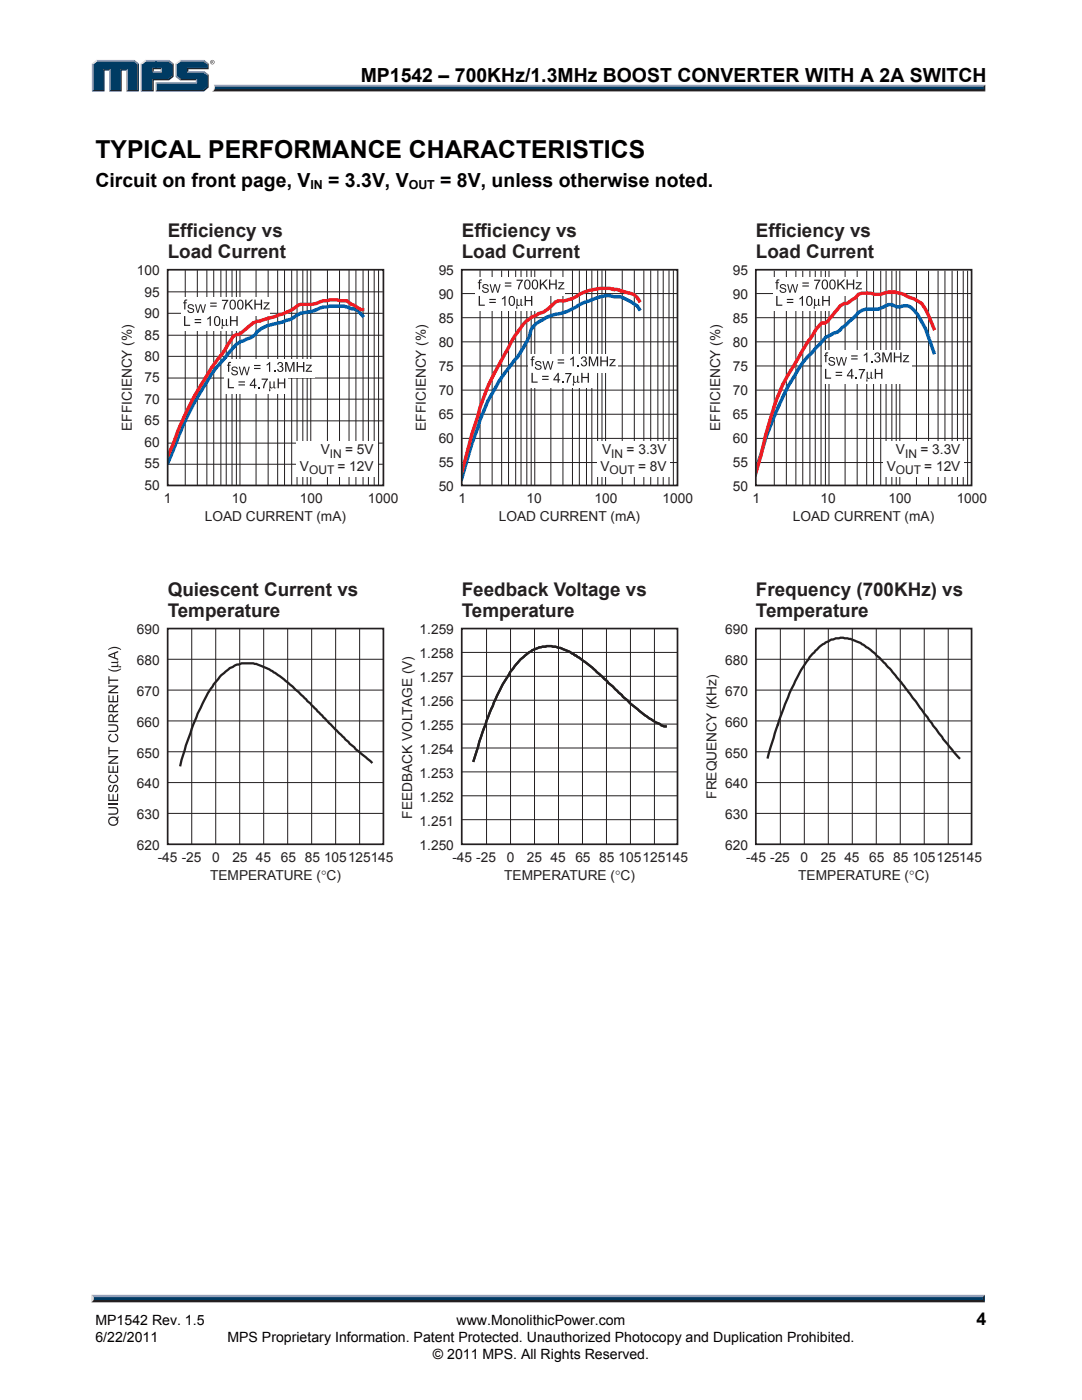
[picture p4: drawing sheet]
<svg xmlns="http://www.w3.org/2000/svg" width="216mm" height="279mm" viewBox="0 0 216 279" stroke-linecap="round" stroke-linejoin="round" font-family="sans-serif">
<path d="M42.7 16.9h153.9l-.4 .7h-153.4z" fill="#94a0b9"/>
<path d="M42.8 17.6h153.4l.4 .6h-154.3l.4-.2z" fill="#231f20"/>
<path d="M196.2 17.3l.4-.4v1.3l-.4-.4z" fill="#001339"/>
<path d="M42.9 17.3h153.3v.5h-153.4z" fill="#003b63"/>
<path d="M42.7 16.9l.2 .5a.79 .79 0 0 1-.6 .8h.1a1.24 1.24 0 0 0 .3-1.3z" fill="#dcddde"/>
<path d="M30.4 14.4l.3-.2h1.3l.3 .2z" fill="#94a0b9"/>
<g fill="#003b63">
<path d="M18.6 12.8l.8-.6h7.2l.8 .6v5.2h-2v-4.2h-1.4v4.2h-2v-4.2h-1.4v4.2h-2z"/>
<path d="M28.3 12.8l.8-.6h2.2v1.4h-.9v.8h1.9v-.8h-1.3v-1.4h2.6l.8 .6v2.3l-.8 .7h-3.2v2.2h-2.1z"/>
<path d="M31.3 16.6h8v-.8h-3.2l-.9-.7v-2.3l.9-.6h4.4l.9 .6v.8h-4.1v.8h3.2l.9 .7v2.2l-.9 .7h-9.2z"/>
</g>
<path d="M35.9 12.1h4.8" fill="none" stroke="#94a0b9" stroke-width=".27"/>
<path d="M35 12.7l.9-.7 .2 .2-.8 .6z" fill="#dcddde"/>
<path d="M35.1 12.7v2.6" fill="none" stroke="#94a0b9" stroke-width=".27"/>
<path d="M35 15.3l.3-.2 .8 .7-.2 .2z" fill="#547194"/>
<path d="M35.9 15.9h3.4" fill="none" stroke="#001339" stroke-width=".27"/>
<g fill="#94a0b9">
<path d="M31 16.4h8.1v-.4l.2-.2v.8h-8z"/>
<path d="M31 16.4l.3 .2v1.4l-.3 .2z"/>
</g>
<path d="M37.3 13.6h4.1v-.8l.2-.1v1.1h-4v.4l-.3 .2z" fill="#001339"/>
<path d="M37.3 14.3h3.4" fill="none" stroke="#94a0b9" stroke-width=".27"/>
<path d="M40.7 14.2l.9 .7-.2 .2-.9-.7z" fill="#547194"/>
<g fill="#001339">
<path d="M31 18.2l.3-.2h9.2l.9-.7v-2.2l.2-.2v2.5l-.9 .8z"/>
<path d="M30.4 15.8h3.2l.8-.7v-2.3l.2-.1v2.6l-.9 .7h-3v2.2h-2.6l.2-.2h2.1z"/>
</g>
<path d="M33.7 12l.9 .7-.2 .1-.8-.6z" fill="#547194"/>
<path d="M29 12.1h4.7" fill="none" stroke="#94a0b9" stroke-width=".27"/>
<path d="M28.1 12.7l.9-.7 .1 .2-.8 .6z" fill="#dcddde"/>
<path d="M28.2 12.7v5.5" fill="none" stroke="#94a0b9" stroke-width=".27"/>
<path d="M32 13.8l.3-.2v.8l-.3-.2z" fill="#94a0b9"/>
<g fill="#001339">
<path d="M30.4 13.6h1.9l-.3 .2h-1.3v.4l-.3 .2z"/>
<path d="M27.4 12.8l.3-.1v5.5h-2.5l.2-.2h2z"/>
</g>
<path d="M26.8 12l.9 .7-.3 .1-.8-.6z" fill="#547194"/>
<path d="M19.2 12.1h7.6" fill="none" stroke="#94a0b9" stroke-width=".27"/>
<path d="M18.3 12.7l.9-.7 .2 .2-.8 .6z" fill="#dcddde"/>
<path d="M18.5 12.7v5.5" fill="none" stroke="#94a0b9" stroke-width=".27"/>
<path d="M20.6 13.8h1.4l-.2 .3h-.9v4.1h-2.6l.3-.2h2z" fill="#001339"/>
<path d="M21.9 13.8v4.4" fill="none" stroke="#94a0b9" stroke-width=".27"/>
<path d="M24 13.8h1.4l-.2 .3h-.9v4.1h-2.5l.2-.2h2z" fill="#001339"/>
<path d="M25.3 13.8v4.4" fill="none" stroke="#94a0b9" stroke-width=".27"/>
<path d="M40.7 12l.9 .7-.2 .1-.9-.6z" fill="#547194"/>
<g fill="#231f20">
<path d="M18.7 259.2h177.4l.4 .7h-178.3z"/>
<path d="M41.9 12.4a.45 .45 0 0 1 .9 0 .45 .45 0 0 1-.9 0zM42 12.4a.37 .37 0 0 0 .7 0 .37 .37 0 0 0-.7 0zM42.2 12.2h.3l.1 .5-.3-.3-.1 .3zM42.3 12.2v.2h.1z"/>
</g>
<path d="M18.3 258.4h178.2l-.4 .8h-177.4z" fill="#94a0b9"/>
<path d="M196.5 258.4v1.5l-.4-.4v-.6z" fill="#001339"/>
<path d="M18.7 258.9h177.4v.6h-177.4z" fill="#003b63"/>
<path d="M18.2 258.4l.5 .5v.5l-.5 .5z" fill="#dcddde"/>
<g fill="none" stroke="#231f20" stroke-width=".2">
<path d="M37 53.9v43M39.4 53.9v43M41.3 53.9v43M42.6 53.9v43M44.1 53.9v43M45.1 53.9v43M46.3 53.9v43M47.2 53.9v43M47.9 53.9v43M51.1 53.9v43M53.5 53.9v43M55.4 53.9v43"/>
<path d="M56.8 53.9v43M58.2 53.9v43M59.3 53.9v43M60.4 53.9v43M61.3 53.9v43M62 53.9v43M65.3 53.9v43M67.7 53.9v43M69.6 53.9v43M71 53.9v43M72.4 53.9v43M73.5 53.9v43"/>
<path d="M74.7 53.9v43M75.5 53.9v43M95.8 53.9v43M98.2 53.9v43M100.1 53.9v43M101.5 53.9v43M102.9 53.9v43M104 53.9v43M105.1 53.9v43M106 53.9v43M106.7 53.9v43M109.9 53.9v43"/>
<path d="M112.3 53.9v43M114.2 53.9v43M115.6 53.9v43M117 53.9v43M118.1 53.9v43M119.2 53.9v43M120.1 53.9v43M120.8 53.9v43M124.2 53.9v43M126.6 53.9v43M128.5 53.9v43M129.8 53.9v43"/>
<path d="M131.3 53.9v43M132.3 53.9v43M133.5 53.9v43M134.4 53.9v43M154.5 54v43M156.9 54v43M158.8 54v43M160.2 54v43M161.6 54v43M162.7 54v43M163.8 54v43M164.7 54v43"/>
<path d="M165.4 54v43M168.6 54v43M171 54v43M172.9 54v43M174.3 54v43M175.7 54v43M176.8 54v43M178 54v43M178.8 54v43M179.5 54v43M182.9 54v43M185.3 54v43"/>
<path d="M187.2 54v43M188.6 54v43M190 54v43M191 54v43M192.2 54v43M193.1 54v43"/>
</g>
<path d="M33.5 125.4h43v43.1h-43zM92.1 125.4h43.1v43.1h-43.1zM150.8 125.4h43.1v43.1h-43.1z" fill="none" stroke="#231f20" stroke-width=".34"/>
<g fill="#231f20">
<path d="M21.6 161.1h1.1a.77 .77 0 0 1 .9 .7 .77 .77 0 0 1-.9 .8h-1.1v-.3h1.1a.52 .52 0 0 0 .7-.5 .52 .52 0 0 0-.7-.5h-1.1z"/>
<path d="M21.6 160.3h2v.3h-2z"/>
<path d="M21.6 158.5h.2v1.1h.7v-1.1h.2v1.1h.6v-1.2h.3v1.5h-2z"/>
<path d="M21.7 156.8l.5-.2v.3a.43 .43 0 0 0-.4 .5 .43 .43 0 0 0 .5 .3l.1-.1a.88 .88 0 0 1 .8-1 .82 .82 0 0 1 .4 .9 .82 .82 0 0 1-.7 .6v-.2a.5 .5 0 0 0 .5-.5 .5 .5 0 0 0-.5-.5l-.1 .2a.83 .83 0 0 1-.8 .9 .8 .8 0 0 1-.3-1.2z"/>
<path d="M21.8 154.8l.4-.2v.3a.66 .66 0 0 0-.3 .9 .66 .66 0 0 0 1 .2 .59 .59 0 0 0 .5-.6 .59 .59 0 0 0-.5-.6l.1-.2a.92 .92 0 0 1 .5 1.2 .92 .92 0 0 1-1.3 .4 .89 .89 0 0 1-.4-1.4z"/>
<path d="M21.6 152.8h.2v1.2h.7v-1.1h.2v1.1h.6v-1.2h.3v1.4h-2z"/>
<path d="M21.6 150.9h2v.3l-1.6 1h1.6v.2h-2v-.2l1.6-1.1h-1.6z"/>
<path d="M21.6 149h.2v.7h1.8v.3h-1.8v.6h-.2z"/>
<path d="M21.8 146.6l.4-.2v.3a.66 .66 0 0 0-.3 .9 .66 .66 0 0 0 1 .2 .59 .59 0 0 0 .5-.5 .59 .59 0 0 0-.5-.6l.1-.3a.92 .92 0 0 1 .5 1.3 .92 .92 0 0 1-1.3 .4 .89 .89 0 0 1-.4-1.5z"/>
<path d="M21.6 144.6h1.1a.77 .77 0 0 1 .9 .7 .77 .77 0 0 1-.9 .8h-1.1v-.3h1.1a.52 .52 0 0 0 .7-.5 .52 .52 0 0 0-.7-.5h-1.1z"/>
<path d="M21.6 138.8h.2v1.1h.7v-1.1h.2v1.1h.6v-1.2h.3v1.5h-2z"/>
<path d="M21.6 136.8h2v.3l-1.6 1h1.6v.3h-2v-.3l1.6-1h-1.6z"/>
<path d="M21.6 135h.2v.6h1.8v.3h-1.8v.6h-.2z"/>
<path d="M21.6 133.4l.3 .2a2.23 2.23 0 0 0 2.3-.2v.2a1.97 1.97 0 0 1-2.6 0z"/>
<path d="M22.2 132.1h1.2l.1-.1-.2-.3 .2 .1 .1 .3-.2 .2 .2 .3-.1 .4h.4l.3 .1-.3 .1-1.7-.1v-.2h1.1l.1-.3-.2-.3h-1z"/>
<path d="M21.6 129.6a1.97 1.97 0 0 1 2.6 0v.1a2.27 2.27 0 0 0-2.6 0z"/>
<path d="M21.8 163.3a1.15 1.15 0 0 1 1.6 0l.1-.4 .2 .1-.2 .4a.98 .98 0 0 1-1 1.4 .98 .98 0 0 1-.7-1.5zM22 163.4a.74 .74 0 0 0 .5 1.2 .74 .74 0 0 0 .8-1l-.1 .3-.2-.1 .2-.3-.3-.2z"/>
<path d="M21.7 142.7a.54 .54 0 0 1 .6-.1 .54 .54 0 0 1 .4 .5l.9-.7v.3l-.8 .5-.1 .4v.3h.9v.2h-2zM21.9 142.9l-.1 1h.7v-.6a.34 .34 0 0 0-.1-.4 .34 .34 0 0 0-.5 0z"/>
<path d="M21.7 140.8a.54 .54 0 0 1 .6-.2 .54 .54 0 0 1 .4 .5l.9-.7v.3l-.8 .6-.1 .3v.3h.9v.2h-2zM21.9 141l-.1 .9h.7v-.6a.34 .34 0 0 0-.1-.4 .34 .34 0 0 0-.5 .1z"/>
<path d="M21.6 130.7l2-.8v.3l-.6 .2v.8l.6 .3v.2l-2-.7zM21.8 130.8l1 .4v-.7z"/>
</g>
<g fill="none" stroke="#231f20" stroke-width=".2">
<path d="M33.5 58.2h42.9M92.2 58.6h42.9M150.9 58.6h42.9M33.5 62.5h42.9M33.5 66.9h42.9M33.5 71.1h42.9M33.5 75.4h42.9M33.5 79.7h42.9M92.2 63.4h42.9M92.2 68.2h42.9M92.2 73h42.9M92.2 77.9h42.9"/>
<path d="M150.9 63.4h42.9M150.9 68.2h42.9M150.9 73h42.9M150.9 77.9h42.9M33.5 84h42.9M33.5 88.4h42.9M33.5 92.6h42.9M92.2 82.7h42.9M92.2 87.5h42.9M92.2 92.3h42.9M150.9 82.7h42.9M150.9 87.5h42.9"/>
<path d="M150.9 92.3h42.9M33.5 131.6h43M33.5 137.7h43M38.3 125.4v43.1M43 125.4v43.1M47.8 125.4v43.1M52.6 125.4v43.1M57.4 125.4v43.1M62.2 125.4v43.1M67 125.4v43.1M71.8 125.4v43.1M92.2 130.2h43"/>
<path d="M92.2 135h43M92.2 139.7h43M97.1 125.4v43.1M101.9 125.4v43.1M106.7 125.4v43.1M111.4 125.4v43.1M116.2 125.4v43.1M121 125.4v43.1M125.8 125.4v43.1M130.6 125.4v43.1M150.8 131.6h43.1M150.8 137.7h43.1"/>
<path d="M155.7 125.4v43.1M160.5 125.4v43.1M165.3 125.4v43.1M170.1 125.4v43.1M174.9 125.4v43.1M179.6 125.4v43.1M184.4 125.4v43.1M189.2 125.4v43.1M33.5 143.9h43M33.5 150h43M33.5 156.2h43M92.2 144.5h43"/>
<path d="M92.2 154h43M92.2 158.8h43M92.2 149.3h43M150.8 143.9h43.1M150.8 150h43.1M150.8 156.2h43.1M33.5 162.3h43M92.2 163.6h43M150.8 162.3h43.1"/>
</g>
<path d="M103.9 131.6l.3-.3a7.4 7.4 0 0 1 6.7-2.2 13.3 13.3 0 0 1 5.6 2.9l1.7 1.3 7 6.5a24.6 24.6 0 0 0 7.3 5.2h.3h-.3a26.1 26.1 0 0 1-7.6-5.5l-4.4-4.1a26.4 26.4 0 0 0-7.9-5.7 6.7 6.7 0 0 0-6.7 .3 15.9 15.9 0 0 0-5.3 6.1 67.2 67.2 0 0 0-5.8 14.8l-.3 .9a75.8 75.8 0 0 1 6.1-15.8l1.2-1.9zM74.1 152.1l-4.3-3.7-7.9-8-2.9-2.8a20.7 20.7 0 0 0-7.8-5.1h-.4a6.5 6.5 0 0 0-6.1 1.8l-.3 .2a22.1 22.1 0 0 0-4.7 7.3l-1.1 2.8-1.5 4.2-1.1 3.9M153.2 151.2a81.5 81.5 0 0 1 6.6-17.5l.3-.4a13.9 13.9 0 0 1 5.8-5.7 7.7 7.7 0 0 1 6.9 1.6 30.4 30.4 0 0 1 6.4 6.3l3.5 4.5 5.5 7.5 3.2 3.8" fill="none" stroke="#231f20" stroke-width=".45"/>
<g fill="#fff">
<path d="M44.9 71.8h17.9v3.6h-17.9z"/>
<path d="M44.9 74.8h12.6v3.7h-12.6z"/>
</g>
<g fill="#231f20">
<path d="M45.6 72.3l.5-.1v.2l-.4 .1v.3h.3v.2h-.3v1.2h-.2v-1.2h-.2v-.2h.2z"/>
<path d="M46.4 73.3a.68 .68 0 0 1 1 .4h-.2a.38 .38 0 0 0-.4-.4 .38 .38 0 0 0-.3 .5 .88 .88 0 0 1 1 .7 .72 .72 0 0 1-.8 .4 .72 .72 0 0 1-.6-.6h.2a.44 .44 0 0 0 .5 .4 .44 .44 0 0 0 .4-.4l-.1-.1a.73 .73 0 0 1-.9-.7z"/>
<path d="M47.6 73.2h.3l.3 1.4 .4-1.4h.3l.4 1.4 .3-1.4h.2l-.4 1.7h-.2l-.5-1.5-.4 1.5h-.2z"/>
<path d="M53.2 72.7l.7-.5v2h-.2v-1.5l-.5 .3z"/>
<path d="M54.7 73.9h.2v.3h-.2z"/>
<path d="M55.5 72.4a.52 .52 0 0 1 .8 0 .52 .52 0 0 1-.1 .7 .61 .61 0 0 1 0 1.1 .61 .61 0 0 1-.9-.5h.2a.39 .39 0 0 0 .5 .3 .39 .39 0 0 0 .3-.5 .39 .39 0 0 0-.5-.2v-.2a.34 .34 0 0 0 .4-.3 .34 .34 0 0 0-.3-.4 .34 .34 0 0 0-.3 .4l-.3-.1z"/>
<path d="M56.9 72.2h.4l.5 1.7 .6-1.7h.4v2h-.3v-1.6l-.6 1.6h-.2l-.6-1.7v1.7h-.2z"/>
<path d="M59.2 72.2h.3v.9h1v-.9h.2v2h-.2v-.9h-1v.9h-.3z"/>
<path d="M61.1 72.8h1.1l-.9 1.2h1v.2h-1.3v-.2l.9-1h-.8z"/>
<path d="M45.5 75.5h.2v1.8h1v.2h-1.2z"/>
<path d="M51.6 77.2h.2v.3h-.2z"/>
<path d="M52.2 75.6h1.3l-.6 1.1-.2 .8h-.2l.1-.6 .6-1.1h-1z"/>
<path d="M53.8 76.1h.2v.9l.1 .3 .5-.2v-1h.2v1.2l.1 .1 .2-.2-.3 .3-.2-.2-.3 .2-.4-.1v.4l-.1 .3-.1-.3z"/>
<path d="M55.4 75.5h.3v.8h1v-.8h.2v2h-.2v-.9h-1v.9h-.3z"/>
<path d="M50.7 72.8h1.3v.3h-1.3zM50.7 73.4h1.3v.3h-1.3z"/>
<path d="M47.6 76.1h1.3v.2h-1.3zM47.6 76.7h1.3v.2h-1.3z"/>
<path d="M50.7 75.5h.2v1.3h.3v.2h-.3v.5h-.2v-.5h-.9v-.2zM50.7 75.9l-.6 .9h.6z"/>
</g>
<g fill="#fff">
<path d="M36.1 59.3h17.6v3.7h-17.6z"/>
<path d="M36.1 62.4h12.2v3.7h-12.2z"/>
</g>
<g fill="#231f20">
<path d="M36.8 59.9l.6-.1-.1 .2-.3 .1v.2h.3v.2h-.3v1.3h-.2v-1.3h-.3v-.2h.3z"/>
<path d="M37.6 60.8a.68 .68 0 0 1 1.1 .4h-.2a.38 .38 0 0 0-.4-.3 .38 .38 0 0 0-.4 .4 .88 .88 0 0 1 1 .8 .72 .72 0 0 1-.7 .4 .72 .72 0 0 1-.6-.6h.2a.44 .44 0 0 0 .5 .4 .44 .44 0 0 0 .4-.5l-.2-.1a.73 .73 0 0 1-.8-.7z"/>
<path d="M38.9 60.7h.2l.4 1.5 .4-1.5h.2l.4 1.5 .4-1.5h.2l-.5 1.7h-.2l-.4-1.5-.4 1.5h-.2z"/>
<path d="M44.3 59.8h1.2l-.5 1.2-.2 .8h-.2v-.6l.6-1.1h-.9z"/>
<path d="M48.9 59.8h.3v1l.9-1h.4l-.8 .8 .8 1.2h-.3l-.7-1-.3 .3v.7h-.3z"/>
<path d="M50.8 59.8h.2v.8h1v-.8h.3v2h-.3v-1h-1v1h-.2z"/>
<path d="M52.6 60.3h1.2l-.9 1.3h.9v.2h-1.2v-.2l.9-1.1h-.9z"/>
<path d="M36.7 63.1h.3v1.7h.9v.2h-1.2z"/>
<path d="M41.4 63.6l.7-.5v1.9h-.3v-1.5l-.4 .3z"/>
<path d="M44.3 63.7h.2v.9l.1 .3 .5-.2v-1h.2v1.1l.1 .2 .2-.2-.3 .3-.2-.3-.3 .3-.4-.1v.4l-.1 .3-.1-.3z"/>
<path d="M45.9 63.1h.3v.8h1v-.8h.2v1.9h-.2v-.9h-1v.9h-.3z"/>
<path d="M41.9 60.4h1.3v.2h-1.3zM41.9 61h1.3v.2h-1.3z"/>
<path d="M46.1 59.9a.78 .78 0 0 1 .9 .2 .78 .78 0 0 1 .1 .9 .68 .68 0 0 1-.8 .8 .68 .68 0 0 1-.5-1l.1-.6zM46.2 60.1a1.08 1.08 0 0 0 .2 1.5 1 1 0 0 0 0-1.6z"/>
<path d="M47.6 59.9a.78 .78 0 0 1 .9 .2 .78 .78 0 0 1 .1 .9 .68 .68 0 0 1-.8 .8 .68 .68 0 0 1-.5-1l.1-.6zM47.7 60.1a1.08 1.08 0 0 0 .2 1.5 1 1 0 0 0 0-1.6z"/>
<path d="M38.8 63.7h1.3v.2h-1.3zM38.8 64.3h1.3v.2h-1.3z"/>
<path d="M43 63.2a.78 .78 0 0 1 .9 .2 .78 .78 0 0 1 .1 .9 .68 .68 0 0 1-.8 .8 .68 .68 0 0 1-.5-1l.1-.6zM43.1 63.4a1.08 1.08 0 0 0 .2 1.5 1 1 0 0 0 0-1.6z"/>
</g>
<g fill="#fff">
<path d="M105.4 70.7h17.9v3.6h-17.9z"/>
<path d="M105.4 73.7h12.9v3.7h-12.9z"/>
</g>
<g fill="#231f20">
<path d="M106.2 71.2l.5-.1v.2l-.4 .1v.3h.3v.2h-.3v1.2h-.2v-1.2h-.2v-.2h.2z"/>
<path d="M106.9 72.2a.68 .68 0 0 1 1.1 .3l-.2 .1a.38 .38 0 0 0-.4-.4 .38 .38 0 0 0-.3 .4 .88 .88 0 0 1 1 .8 .72 .72 0 0 1-.8 .4 .72 .72 0 0 1-.6-.6h.2a.44 .44 0 0 0 .5 .4 .44 .44 0 0 0 .4-.4l-.1-.1a.73 .73 0 0 1-.9-.7z"/>
<path d="M108.2 72.1h.3l.3 1.4 .4-1.4h.3l.4 1.4 .3-1.4h.2l-.4 1.7h-.3l-.4-1.5-.4 1.5h-.2z"/>
<path d="M113.8 71.6l.7-.5v2h-.2v-1.5l-.5 .3z"/>
<path d="M115.2 72.8h.3v.3h-.3z"/>
<path d="M116.1 71.3a.52 .52 0 0 1 .8-.1 .52 .52 0 0 1-.1 .8 .61 .61 0 0 1 0 1.1 .61 .61 0 0 1-.9-.5h.2a.39 .39 0 0 0 .5 .3 .39 .39 0 0 0 .3-.5 .39 .39 0 0 0-.5-.2v-.2a.34 .34 0 0 0 .4-.3 .34 .34 0 0 0-.3-.4 .34 .34 0 0 0-.4 .4l-.2-.1z"/>
<path d="M117.5 71.1h.4l.5 1.7 .6-1.7h.4v2h-.3v-1.6l-.6 1.6h-.2l-.6-1.7v1.7h-.2z"/>
<path d="M119.8 71.1h.2v.8h1.1v-.8h.2v2h-.2v-.9h-1.1v.9h-.2z"/>
<path d="M121.6 71.7h1.2l-.9 1.2h.9v.2h-1.2v-.2l.9-1h-.9z"/>
<path d="M106.1 74.4h.2v1.7h1v.3h-1.2z"/>
<path d="M112.2 76.1h.2v.3h-.2z"/>
<path d="M112.8 74.4h1.3l-.6 1.2-.2 .8h-.2l.1-.6 .5-1.1h-.9z"/>
<path d="M114.4 75h.2v.9l.1 .3 .5-.2v-1h.2v1.2l.1 .1 .2-.2-.3 .3-.2-.2-.4 .2-.3-.1v.4l-.1 .3-.1-.3z"/>
<path d="M116 74.4h.2v.8h1.1v-.8h.2v2h-.2v-.9h-1.1v.9h-.2z"/>
<path d="M111.3 71.7h1.3v.2h-1.3zM111.3 72.3h1.3v.2h-1.3z"/>
<path d="M108.2 75h1.3v.2h-1.3zM108.2 75.6h1.3v.2h-1.3z"/>
<path d="M111.3 74.4h.2v1.3h.3v.2h-.3v.5h-.2v-.5h-.9v-.2zM111.3 74.8l-.6 .9h.6z"/>
</g>
<g fill="#fff">
<path d="M94.9 55.3h17.9v3.7h-17.9z"/>
<path d="M94.9 58.4h12.3v3.7h-12.3z"/>
</g>
<g fill="#231f20">
<path d="M95.6 55.9l.6-.1-.1 .2-.3 .1v.2h.3v.2h-.3v1.2h-.3v-1.2h-.2v-.2h.2z"/>
<path d="M96.4 56.8a.68 .68 0 0 1 1.1 .4h-.2a.38 .38 0 0 0-.4-.4 .38 .38 0 0 0-.4 .5 .88 .88 0 0 1 1 .8 .72 .72 0 0 1-.7 .4 .72 .72 0 0 1-.6-.6h.2a.44 .44 0 0 0 .5 .4 .44 .44 0 0 0 .4-.5l-.2-.1a.73 .73 0 0 1-.8-.7z"/>
<path d="M97.7 56.7h.2l.4 1.5 .4-1.5h.2l.4 1.5 .4-1.5h.2l-.5 1.7h-.2l-.4-1.5-.4 1.5h-.3z"/>
<path d="M103.1 55.8h1.2l-.5 1.2-.2 .7h-.3l.1-.5 .6-1.2h-.9z"/>
<path d="M107.7 55.8h.3v1l.9-1h.4l-.8 .8 .8 1.1h-.3l-.7-.9-.3 .3v.6h-.3z"/>
<path d="M109.6 55.8h.2v.8h1v-.8h.3v1.9h-.3v-.9h-1v.9h-.2z"/>
<path d="M111.4 56.3h1.2l-.9 1.3 .9-.1v.2h-1.2v-.2l.9-1h-.9z"/>
<path d="M95.5 59.1h.3v1.7h.9v.2h-1.2z"/>
<path d="M100.1 59.6l.8-.5v1.9h-.3v-1.5l-.5 .3z"/>
<path d="M103.1 59.7h.2v.9l.1 .3 .5-.2v-1h.2v1.1l.1 .1 .2-.1-.3 .3-.2-.3-.3 .3-.4-.2v.5l-.1 .2-.1-.2z"/>
<path d="M104.7 59.1h.2v.8h1.1v-.8h.2v1.9h-.2v-.9h-1.1v.9h-.2z"/>
<path d="M100.7 56.4h1.3v.2h-1.3zM100.7 57h1.3v.2h-1.3z"/>
<path d="M104.9 55.9a.78 .78 0 0 1 .9 .2 .78 .78 0 0 1 .1 .9 .68 .68 0 0 1-.8 .8 .68 .68 0 0 1-.5-1l.1-.6zM105 56.1a1.08 1.08 0 0 0 .2 1.5 1 1 0 0 0 0-1.6z"/>
<path d="M106.4 55.9a.78 .78 0 0 1 .9 .2 .78 .78 0 0 1 .1 .9 .68 .68 0 0 1-.8 .8 .68 .68 0 0 1-.5-1l.1-.6zM106.5 56.1a1.08 1.08 0 0 0 .2 1.5 1 1 0 0 0 0-1.6z"/>
<path d="M97.6 59.7h1.3v.2h-1.3zM97.6 60.2h1.3v.3h-1.3z"/>
<path d="M101.8 59.2a.78 .78 0 0 1 .9 .2 .78 .78 0 0 1 .1 .9 .68 .68 0 0 1-.8 .8 .68 .68 0 0 1-.5-1l.1-.6zM101.9 59.4a1.08 1.08 0 0 0 .2 1.5 1 1 0 0 0 0-1.6z"/>
</g>
<path d="M164 69.9h17.9v6.7h-17.9z" fill="#fff"/>
<g fill="#231f20">
<path d="M164.7 70.4l.6-.1-.1 .2-.3 .1v.3h.3v.2h-.3v1.2h-.2v-1.2h-.3v-.2h.3z"/>
<path d="M165.5 71.4a.68 .68 0 0 1 1.1 .4h-.2a.38 .38 0 0 0-.4-.4 .38 .38 0 0 0-.4 .4 .88 .88 0 0 1 1 .8 .72 .72 0 0 1-.7 .4 .72 .72 0 0 1-.6-.6h.2a.44 .44 0 0 0 .5 .4 .44 .44 0 0 0 .4-.4l-.2-.1a.73 .73 0 0 1-.8-.7z"/>
<path d="M166.8 71.3h.2l.4 1.4 .4-1.4h.2l.4 1.4 .4-1.4h.2l-.5 1.7h-.2l-.4-1.5-.4 1.5h-.3z"/>
<path d="M172.3 70.8l.8-.5v2h-.3v-1.5l-.5 .3z"/>
<path d="M173.8 72h.3v.3h-.3z"/>
<path d="M174.7 70.5a.52 .52 0 0 1 .8-.1 .52 .52 0 0 1-.1 .8 .61 .61 0 0 1 0 1.1 .61 .61 0 0 1-1-.5h.3a.39 .39 0 0 0 .5 .3 .39 .39 0 0 0 .3-.5 .39 .39 0 0 0-.6-.2l.1-.2a.34 .34 0 0 0 .4-.3 .34 .34 0 0 0-.4-.4 .34 .34 0 0 0-.3 .4l-.2-.1z"/>
<path d="M176.1 70.3h.3l.6 1.7 .6-1.7h.3v2h-.2v-1.6l-.6 1.6h-.2l-.6-1.7v1.7h-.2z"/>
<path d="M178.3 70.3h.3v.8h1v-.8h.3v2h-.3v-.9h-1v.9h-.3z"/>
<path d="M180.2 70.9h1.2l-.9 1.2h.9v.2h-1.2v-.2l.9-1h-.9z"/>
<path d="M164.6 73.6h.3v1.7h.9v.3h-1.2z"/>
<path d="M170.7 75.3h.3v.3h-.3z"/>
<path d="M171.4 73.6h1.2l-.6 1.2-.1 .8h-.3l.1-.6 .6-1.1h-.9z"/>
<path d="M172.9 74.2h.3v.9l.1 .3 .4-.2v-1h.3v1.2l.1 .1 .2-.2-.4 .3-.2-.2-.3 .2-.4-.1 .1 .4-.1 .3-.2-.3z"/>
<path d="M174.5 73.6h.3v.8h1v-.8h.3v2h-.3v-.9h-1v.9h-.3z"/>
<path d="M169.8 70.9h1.3v.2h-1.3zM169.8 71.5h1.3v.2h-1.3z"/>
<path d="M166.7 74.2h1.3v.2h-1.3zM166.7 74.8h1.3v.2h-1.3z"/>
<path d="M169.9 73.6h.2v1.3h.2v.2h-.2v.5h-.3v-.5h-.8v-.2zM169.8 74l-.6 .9h.6z"/>
</g>
<g fill="#fff">
<path d="M176.3 88.1h16v7.1h-16z"/>
<path d="M119.3 88.1h14.4v7.1h-14.4z"/>
<path d="M59 88.1h16.3v7.1h-16.3z"/>
<path d="M154.3 55.3h17.8v3.7h-17.8z"/>
<path d="M154.3 58.4h11.9v3.7h-11.9z"/>
</g>
<g fill="#231f20">
<path d="M155 55.9l.5-.1v.2l-.3 .1v.2h.2v.2h-.2v1.2h-.3v-1.2h-.2v-.2h.2z"/>
<path d="M155.8 56.8a.68 .68 0 0 1 1.1 .4h-.3a.38 .38 0 0 0-.4-.4 .38 .38 0 0 0-.3 .5 .88 .88 0 0 1 1 .8 .72 .72 0 0 1-.8 .4 .72 .72 0 0 1-.6-.6h.3a.44 .44 0 0 0 .4 .4 .44 .44 0 0 0 .4-.5l-.1-.1a.73 .73 0 0 1-.9-.7z"/>
<path d="M157.1 56.7h.2l.3 1.5 .4-1.5h.3l.4 1.5 .3-1.5h.3l-.5 1.7h-.2l-.4-1.5-.5 1.5h-.2z"/>
<path d="M162.4 55.8h1.3l-.6 1.2-.1 .7h-.3l.1-.5 .6-1.2h-1z"/>
<path d="M167.1 55.8h.2v1l1-1h.4l-.9 .8 .9 1.1h-.3l-.7-.9-.4 .3v.6h-.2z"/>
<path d="M168.9 55.8h.3v.8h1v-.8h.3v1.9h-.3v-.9h-1v.9h-.3z"/>
<path d="M170.8 56.3h1.1l-.9 1.3 1-.1v.2h-1.3v-.2l.9-1h-.8z"/>
<path d="M154.9 59.1h.2v1.7h1v.2h-1.2z"/>
<path d="M159.5 59.6l.7-.5v1.9h-.2v-1.5l-.5 .3z"/>
<path d="M162.4 59.7h.3v.9l.1 .3 .4-.2v-1h.3v1.1l.1 .1 .2-.1-.4 .3-.2-.3-.3 .3-.4-.2 .1 .5-.1 .2-.2-.2z"/>
<path d="M164 59.1h.3v.8h1v-.8h.3v1.9h-.3v-.9h-1v.9h-.3z"/>
<path d="M160.1 56.4h1.3v.2h-1.3zM160.1 57h1.3v.2h-1.3z"/>
<path d="M164.2 55.9a.78 .78 0 0 1 .9 .2 .78 .78 0 0 1 .1 .9 .68 .68 0 0 1-.8 .8 .68 .68 0 0 1-.5-1l.1-.6zM164.3 56.1a1.08 1.08 0 0 0 .3 1.5 1 1 0 0 0 0-1.6z"/>
<path d="M165.8 55.9a.78 .78 0 0 1 .8 .2 .78 .78 0 0 1 .1 .9 .68 .68 0 0 1-.7 .8 .68 .68 0 0 1-.5-1v-.6zM165.8 56.1a1.08 1.08 0 0 0 .3 1.5 1 1 0 0 0 0-1.6z"/>
<path d="M157 59.7h1.3v.2h-1.3zM157 60.2h1.3v.3h-1.3z"/>
<path d="M161.1 59.2a.78 .78 0 0 1 .9 .2 .78 .78 0 0 1 .1 .9 .68 .68 0 0 1-.8 .8 .68 .68 0 0 1-.5-1l.1-.6zM161.2 59.4a1.08 1.08 0 0 0 .3 1.5 1 1 0 0 0 0-1.6z"/>
</g>
<path d="M72.4 63a2.44 2.44 0 0 0-2.3-1.4 8.3 8.3 0 0 0-4.9-.3 6.4 6.4 0 0 0-3 .9l-2.2 .3a11.6 11.6 0 0 1-3.7 1.8l-.7 .2a7.7 7.7 0 0 0-4.3 1.7 2.91 2.91 0 0 1-2.1 1.5l-.6 .3a5.4 5.4 0 0 0-2.9 2.3l-.9 1.3a19.5 19.5 0 0 0-3.5 4.6 61.9 61.9 0 0 0-6.7 13.5l-1.1 2.6M127.6 61.7a5.8 5.8 0 0 0-2.5-1.9l-1.4-.6h-1.2a5 5 0 0 0-3.9 .4 11.8 11.8 0 0 0-3.7 1.7 12.4 12.4 0 0 1-4.9 1.6l-1.6 .9a4.2 4.2 0 0 0-2.9 3.5 24.2 24.2 0 0 1-3.4 5.4 34.2 34.2 0 0 0-5.7 9.7l-2.3 6.2-2 7.1M186.4 70.4l-1.2-3.2a18.1 18.1 0 0 0-2.8-5.3 2.12 2.12 0 0 0-2.8-.7h-.6l-1.1-.4a6.2 6.2 0 0 0-2.7 .9h-2.4l-.8 .2-.7 .5-2.3 2.3-1.9 1.6-.7 .2-.8 .4a2.97 2.97 0 0 0-1.9 1.6l-2.4 2.6a50.5 50.5 0 0 0-7.4 13.4l-1.1 3-2.1 6.4" fill="none" stroke="#005da7" stroke-width=".68"/>
<path d="M72.4 61.8h-.4l-.6-.4-2.2-1.4h-1.3a5.2 5.2 0 0 0-2.7 0h-.6a7.8 7.8 0 0 1-4.6 .7l-.5 .2a8.9 8.9 0 0 1-3.9 2l-3.8 1.2a3.1 3.1 0 0 0-2 .9l-1.9 1.6-.7 .2-.7 .3-1.7 2.9a69 69 0 0 0-10.2 18.4l-1.1 2.5M127.6 60a2.61 2.61 0 0 0-2.5-1.6l-1.4-.4a10.6 10.6 0 0 0-8.8 1.2 7.2 7.2 0 0 1-3.4 .8l-.7 .2-.4 .5a5.7 5.7 0 0 1-2.8 1.8l-.6 .4a6.2 6.2 0 0 0-3.1 2.5 16.2 16.2 0 0 0-2.4 4l-.8 1.4a42.8 42.8 0 0 0-5.3 12.2l-1.3 3.7-2 7.7M186.4 65.6a21.1 21.1 0 0 0-2.5-5 7.5 7.5 0 0 0-2.8-1.4 5.5 5.5 0 0 0-5.3-.5h-1.3l-.8-.2h-1.7l-.7 .2-.6 .7-1.7 1.2a2.17 2.17 0 0 0-1.9 1.1l-2.1 2.5-1.3 .5a83.6 83.6 0 0 0-6.4 10 46 46 0 0 0-4.5 12.1l-1 4.1-1.1 3.9" fill="none" stroke="#ed1c24" stroke-width=".68"/>
<path d="M32.5 89.1h.9v5h-.9z" fill="#fff"/>
<path d="M33.5 53.8h43v43.1h-43z" fill="none" stroke="#231f20" stroke-width=".34"/>
<g fill="#fff">
<path d="M91.2 91.4h.9v4.9h-.9z"/>
<path d="M149.9 91.4h.9v4.9h-.9z"/>
</g>
<path d="M92.1 53.8h43.1v43.1h-43.1zM150.8 53.8h43.1v43.1h-43.1z" fill="none" stroke="#231f20" stroke-width=".34"/>
<text font-size="4.9" x="19" y="31.5">TYPICAL PERFORMANCE CHARACTERISTICS</text>
<g font-size="3.9">
<text x="72" y="16.3">MP1542 – 700KHz/1.3MHz BOOST CONVERTER WITH A 2A SWITCH</text>
<text x="19" y="37.3">Circuit on front page, V</text>
<text x="65.5" y="37.3">= 3.3V, V</text>
<text x="87.8" y="37.3">= 8V, unless otherwise noted.</text>
</g>
<g font-size="3.8" fill="#231f20">
<text x="33.5" y="47.4">Efficiency vs</text>
<text x="92.1" y="47.4">Efficiency vs</text>
<text x="150.8" y="47.4">Efficiency vs</text>
<text x="33.5" y="51.5">Load Current</text>
<text x="92.1" y="51.5">Load Current</text>
<text x="150.8" y="51.5">Load Current</text>
<text x="33.5" y="119">Quiescent Current vs</text>
<text x="92.1" y="119">Feedback Voltage vs</text>
<text x="150.8" y="119">Frequency (700KHz) vs</text>
<text x="33.5" y="123.1">Temperature</text>
<text x="92.1" y="123.1">Temperature</text>
<text x="150.8" y="123.1">Temperature</text>
</g>
<text font-size="3.5" x="194.9" y="264.5">4</text>
<g font-size="2.8">
<text x="19" y="267.9">6/22/2011</text>
<text x="19" y="264.5">MP1542 Rev. 1.5</text>
<text x="45.4" y="267.9">MPS Proprietary Information. Patent Protected. Unauthorized Photocopy and Duplication Prohibited.</text>
<text x="91.1" y="264.5">www.MonolithicPower.com</text>
<text x="86.4" y="271.1">© 2011 MPS. All Rights Reserved.</text>
</g>
<g font-size="2.7" fill="#231f20">
<text x="27.3" y="55">100</text>
<text x="28.9" y="59.2">95</text>
<text x="87.5" y="55">95</text>
<text x="87.5" y="59.8">90</text>
<text x="146.2" y="55">95</text>
<text x="146.2" y="59.8">90</text>
<text x="28.9" y="63.5">90</text>
<text x="87.5" y="64.5">85</text>
<text x="146.2" y="64.5">85</text>
<text x="28.9" y="67.8">85</text>
<text x="87.5" y="69.3">80</text>
<text x="146.2" y="69.3">80</text>
<text x="28.9" y="72.1">80</text>
<text x="28.9" y="76.3">75</text>
<text x="87.5" y="74.1">75</text>
<text x="146.2" y="74.1">75</text>
<text x="28.9" y="80.6">70</text>
<text x="87.5" y="78.9">70</text>
<text x="87.5" y="83.7">65</text>
<text x="146.2" y="78.9">70</text>
<text x="146.2" y="83.7">65</text>
<text x="26.3" y="86" transform="rotate(-90 26.3 86)">EFFICIENCY (%)</text>
<text x="28.9" y="84.9">65</text>
<text x="28.9" y="89.2">60</text>
<text x="85" y="86" transform="rotate(-90 85 86)">EFFICIENCY (%)</text>
<text x="87.5" y="88.5">60</text>
<text x="143.7" y="86" transform="rotate(-90 143.7 86)">EFFICIENCY (%)</text>
<text x="146.2" y="88.5">60</text>
<text x="28.9" y="93.4">55</text>
<text x="59.9" y="94">V</text>
<text x="64" y="90.7">V</text>
<text x="67.3" y="94">= 12V</text>
<text x="68.9" y="90.7">= 5V</text>
<text x="87.5" y="93.3">55</text>
<text x="119.8" y="94">V</text>
<text x="120.2" y="90.7">V</text>
<text x="125" y="90.7">= 3.3V</text>
<text x="127.3" y="94">= 8V</text>
<text x="146.2" y="93.3">55</text>
<text x="176.9" y="94">V</text>
<text x="178.8" y="90.7">V</text>
<text x="183.7" y="90.7">= 3.3V</text>
<text x="184.4" y="94">= 12V</text>
<text x="28.9" y="97.7">50</text>
<text x="32.7" y="100.4">1</text>
<text x="46.3" y="100.4">10</text>
<text x="59.8" y="100.4">100</text>
<text x="73.4" y="100.4">1000</text>
<text x="87.5" y="98">50</text>
<text x="91.5" y="100.4">1</text>
<text x="105.1" y="100.4">10</text>
<text x="118.6" y="100.4">100</text>
<text x="132.2" y="100.4">1000</text>
<text x="146.2" y="98">50</text>
<text x="150.2" y="100.4">1</text>
<text x="163.7" y="100.4">10</text>
<text x="177.3" y="100.4">100</text>
<text x="190.9" y="100.4">1000</text>
<text x="40.9" y="104">LOAD CURRENT (mA)</text>
<text x="99.5" y="104">LOAD CURRENT (mA)</text>
<text x="158.2" y="104">LOAD CURRENT (mA)</text>
<text x="27.3" y="126.6">690</text>
<text x="83.7" y="126.6">1.259</text>
<text x="83.7" y="131.4">1.258</text>
<text x="144.7" y="126.6">690</text>
<text x="27.3" y="132.7">680</text>
<text x="83.7" y="136.2">1.257</text>
<text x="144.7" y="132.7">680</text>
<text x="27.3" y="138.9">670</text>
<text x="83.7" y="140.9">1.256</text>
<text x="144.7" y="138.9">670</text>
<text x="27.3" y="145">660</text>
<text x="83.7" y="145.7">1.255</text>
<text x="144.7" y="145">660</text>
<text x="27.3" y="151.2">650</text>
<text x="83.7" y="150.5">1.254</text>
<text x="83.7" y="155.3">1.253</text>
<text x="144.7" y="151.2">650</text>
<text x="27.3" y="157.3">640</text>
<text x="83.7" y="160.1">1.252</text>
<text x="143" y="159.4" transform="rotate(-90 143 159.4)">FREQUENCY (KHz)</text>
<text x="144.7" y="157.3">640</text>
<text x="27.3" y="163.5">630</text>
<text x="82.3" y="163.4" transform="rotate(-90 82.3 163.4)">FEEDBACK VOLTAGE (V)</text>
<text x="83.7" y="164.9">1.251</text>
<text x="144.7" y="163.5">630</text>
<text x="27.3" y="169.6">620</text>
<text x="31.5" y="172">-45 -25</text>
<text x="42.3" y="172">0</text>
<text x="46.4" y="172">25 45</text>
<text x="56" y="172">65 85 105125145</text>
<text x="83.7" y="169.6">1.250</text>
<text x="90.3" y="172">-45 -25</text>
<text x="101.1" y="172">0</text>
<text x="105.1" y="172">25 45</text>
<text x="114.8" y="172">65 85 105125145</text>
<text x="144.7" y="169.6">620</text>
<text x="148.9" y="172">-45 -25</text>
<text x="159.8" y="172">0</text>
<text x="163.8" y="172">25 45</text>
<text x="173.4" y="172">65 85 105125145</text>
<text x="41.9" y="175.6">TEMPERATURE (°C)</text>
<text x="100.6" y="175.6">TEMPERATURE (°C)</text>
<text x="159.3" y="175.6">TEMPERATURE (°C)</text>
</g>
<g font-size="2.5">
<text x="61.9" y="37.8">IN</text>
<text x="81.6" y="37.8">OUT</text>
</g>
<g font-size="2.4" fill="#231f20">
<text x="61.7" y="94.7">OUT</text>
<text x="65.8" y="91.4">IN</text>
<text x="121.6" y="94.7">OUT</text>
<text x="122" y="91.4">IN</text>
<text x="178.8" y="94.7">OUT</text>
<text x="180.6" y="91.4">IN</text>
</g>
</svg>
